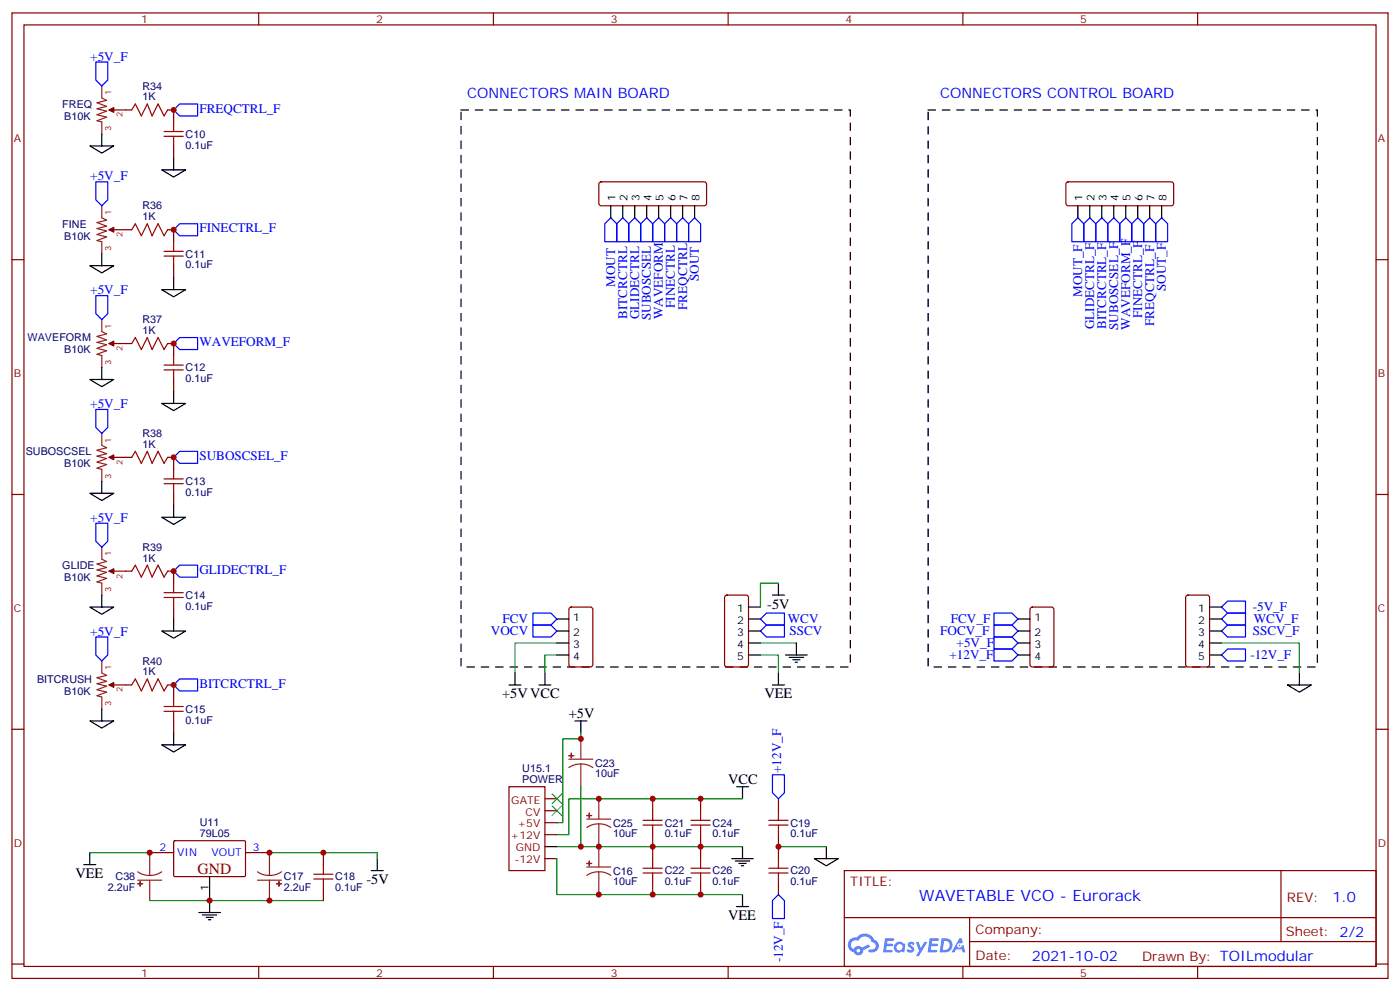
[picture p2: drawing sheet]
<svg xmlns="http://www.w3.org/2000/svg" width="412mm" height="292mm" viewBox="0 0 412 292" stroke-linecap="round" stroke-linejoin="round" font-family="sans-serif">
<g fill="none" stroke="#870000" stroke-width=".35">
<path d="M3.5 3.8h405.4v284.3h-405.4zM7.1 7.3h398.2v277.3h-398.2zM76.2 3.8v3.5M145.3 3.8v3.5M214.5 3.8v3.5M283.6 3.8v3.5M352.8 3.8v3.5M3.5 76.5h3.6M405.3 76.5h3.6M3.5 145.6h3.6M405.3 145.6h3.6M3.5 214.8h3.6"/>
<path d="M405.3 214.8h3.6M248.7 256.4h156.6v28.2h-156.6zM377.3 256.4v20.9M248.7 270.2h156.5M285.6 277.3h119.6M285.6 270.2v14.2M3.5 283.9h3.6M76.2 284.6v3.5M145.3 284.6v3.5M214.5 284.6v3.5M283.6 284.6v3.5M352.8 284.6v3.5"/>
<path d="M405.3 283.9h3.6"/>
</g>
<g fill="#5487ff">
<path d="M267.7 277.6a1.22 1.22 0 0 1 1.7 .2l-.4 .6a.47 .47 0 0 0-.3-.4 .47 .47 0 0 0-.5 .2l.1 .2a1.14 1.14 0 0 1 .8 1.8 1.14 1.14 0 0 1-1.9 0l-.2-.2 .5-.6 .7 .5a.29 .29 0 0 0 .3-.3 .29 .29 0 0 0-.2-.3 1.04 1.04 0 0 1-.6-1.7z"/>
<path d="M260.7 276.3h2.4l.3 .2-.2 .5-1.8 .1-.1 .8h1.5l.3 .4-.3 .4h-1.6l-.2 1.1h1.7l.2 .3-.2 .3-2.6 .1z"/>
<path d="M273.8 276.3h2.4l.3 .2-.1 .5-1.8 .1-.2 .8h1.6l.3 .4-.4 .4h-1.6l-.1 1.1h1.7l.2 .3-.2 .3-2.6 .1z"/>
<path d="M282.6 276.3h.7l.3 1.3-.6 .3a.69 .69 0 0 0-1 .3 .69 .69 0 0 0 .4 .9 .69 .69 0 0 0 .9-.6l.5-.2 .6 2.2h-.8l-.2-.9h-1.8l-.5 .9h-.8z"/>
<path d="M269.8 277.4h.8l.6 1.8 1.1-1.8h.9l-2.6 4.2h-.8l.9-1.5z"/>
<path d="M277.4 276.3l-.6 4.2h1.3a2.11 2.11 0 0 0 2.5-2.1 2.11 2.11 0 0 0-2.5-2.1zM278.1 277.1a1.39 1.39 0 0 1 1.7 1.4 1.39 1.39 0 0 1-1.8 1.3h-.3z"/>
<path d="M263.7 277.9a1.54 1.54 0 0 0-.1 2.2 1.54 1.54 0 0 0 2.2 .1l.6 .3 .3-2.3-.2-.3h-.4a1.49 1.49 0 0 0-2.4 0zM264 278.9a.94 .94 0 0 1 1.8 0 .94 .94 0 0 1-1.8 0z"/>
<path d="M250.4 276.7a2.18 2.18 0 0 0 1.1 3.7 1.44 1.44 0 0 0 1.6 .9 1.44 1.44 0 0 0 1.2-1.4l2-1.1-.5-.7-1.9 1a1.47 1.47 0 0 0-2.4 .4 1.39 1.39 0 0 1-.7-1.9 1.39 1.39 0 0 1 2-.5 2.12 2.12 0 0 1 2.2-1.3 2.12 2.12 0 0 1 1.9 1.7 1.14 1.14 0 0 1 1.1 1.4 1.14 1.14 0 0 1-1.7 .7 .43 .43 0 0 0-.5 .4 .43 .43 0 0 0 .4 .5 1.98 1.98 0 0 0 2.5-1.2 1.98 1.98 0 0 0-1.2-2.6 3.1 3.1 0 0 0-5.3-.6l-.9 .1zM252.3 280a.55 .55 0 0 1 1.1 0 .55 .55 0 0 1-1.1 0z"/>
<circle cx="282.6" cy="278.4" r=".26"/>
</g>
<g fill="none" stroke="#8c2424" stroke-width=".35">
<path d="M30 25.3v3.6l1.4 .7-2.8 .7 2.8 1-2.8 .7 2.8 .7-2.8 1.1 2.8 .7-2.8 1.1 1.4 .3v3.5M32.1 32.4h1.4M30 60.6v3.5l1.4 .7-2.8 .7 2.8 1.1-2.8 .7 2.8 .7-2.8 1.1 2.8 .7-2.8 1 1.4 .4v3.5M32.1 67.7h1.4M30 94.1v3.5l1.4 .8-2.8 .7 2.8 1-2.8 .7 2.8 .7-2.8 1.1 2.8 .7-2.8 1.1 1.4 .3v3.5M32.1 101.2h1.4M30 127.6v3.6l1.4 .7-2.8 .7 2.8 1-2.8 .7 2.8 .7-2.8 1.1 2.8 .7-2.8 1.1 1.4 .3v3.5M32.1 134.7h1.4M30 161.1v3.6l1.4 .7-2.8 .7 2.8 1-2.8 .8 2.8 .7-2.8 1 2.8 .7-2.8 1.1 1.4 .3v3.6M32.1 168.2h1.4M30 194.7v3.5l1.4 .7-2.8 .7 2.8 1.1-2.8 .7 2.8 .7-2.8 1 2.8 .7-2.8 1.1 1.4 .3v3.6M32.1 201.7h1.4"/>
<path d="M171.1 217.6v6M167.6 223.6h7M171.1 225l1.8 .2 1.7 .9M171.1 225l-1.9 .2-1.6 .9M171.1 225v6.7M176.4 235.2v6M40.6 256.8l1.6 .8 1.9 .2M40.6 259.2h7M44.1 251.1v6.7M44.1 259.2v6M47.6 256.8l-1.7 .8-1.8 .2M75.8 256.8l1.7 .8 1.9 .2"/>
<path d="M75.8 259.2h7.1M79.4 251.1v6.7M79.4 259.2v6M82.9 256.8l-1.7 .8-1.8 .2M172.9 241.2h7M172.9 255.3h7M176.4 242.6l1.8 .3 1.7 .8M176.4 242.6l-1.9 .3-1.6 .8M176.4 256.8l1.8 .2 1.7 .8M176.4 256.8l-1.9 .2-1.6 .8M176.4 242.6v12.7M176.4 256.8v6.7"/>
</g>
<g fill="#870000" stroke="#870000" stroke-width=".35">
<path d="M32.1 32.4l1.4-.7v1.4z"/>
<path d="M32.1 67.7l1.4-.7v1.4z"/>
<path d="M32.1 101.2l1.4-.7v1.4z"/>
<path d="M32.1 134.7l1.4-.7v1.4z"/>
<path d="M32.1 168.2l1.4-.7v1.4z"/>
<path d="M32.1 201.7l1.4-.7v1.4z"/>
</g>
<g fill="none" stroke="#870000" stroke-width=".35">
<path d="M33.5 32.4h5.3M49.4 32.4h1.8v3.5M51.2 43v3.5M176.6 53.8l.5-.2h30.3l.5 .2 .2 .5v5.6l-.2 .5-.5 .2h-30.3l-.5-.2-.2-.5v-5.6zM314.2 53.8l.5-.2h30.3l.5 .2 .2 .5v5.6l-.2 .5-.5 .2h-30.3l-.5-.2-.2-.5v-5.6zM33.5 67.7h5.3M49.4 67.7h1.8v3.5M51.2 78.2v3.6M33.5 101.2h5.3M49.4 101.2h1.8v3.5M51.2 111.8v3.5M33.5 134.7h5.3"/>
<path d="M49.4 134.7h1.8v3.5M51.2 145.3v3.5M33.5 168.2h5.3M49.4 168.2h1.8v3.5M51.2 178.8v3.5M167.8 179l.5-.2h5.6l.7 .4v16.5l-.4 .7h-5.9l-.7-.4v-16.5zM213.7 175.5l.4-.2h5.7l.6 .4 .1 20-.5 .7h-5.9l-.6-.4-.1-20zM303.6 179l.5-.2h5.6l.7 .4v16.5l-.4 .7h-5.9l-.7-.4v-16.5zM349.5 175.5l.5-.2h5.6l.7 .4v20l-.5 .7h-5.8l-.7-.4-.1-20zM33.5 201.7h5.3M49.4 201.7h1.8v3.5M51.2 212.3v3.5"/>
<path d="M149.9 231.7h10.6v24.7h-10.6zM160.5 238.8h3.5M160.5 235.2h3.5M192.3 235.2v3.6M206.4 235.2v3.6M229.3 235.2v3.6M44.1 251.1h7.1M51.2 247.8l.3-.2h20.6l.2 .3v10.1l-.3 .2-20.7-.1-.1-.3zM72.3 251.1h7.1M95.2 251.1v3.5M160.5 252.9h3.5M160.5 245.8h3.5"/>
<path d="M160.5 242.3h3.5M192.3 245.8v7.1M192.3 259.9v3.6M206.4 245.8v7.1M206.4 259.9v3.6M229.3 245.8v7.1M229.3 259.9v3.6M95.2 261.7v3.5"/>
</g>
<g fill="none" stroke="#a10000" stroke-width=".35">
<path d="M38.8 32.4l1.1-1.8 1.7 3.5 1.8-3.5 1.4 3.5 1.8-3.5 1.7 3.5 1.1-1.7M48.3 38.7h5.7M51.2 35.9v2.8M48.3 40.1h5.7M51.2 40.1v2.9M38.8 67.7l1.1-1.8 1.7 3.5 1.8-3.5 1.4 3.5 1.8-3.5 1.7 3.5 1.1-1.7M48.3 75.4h5.7M48.3 74h5.7M51.2 71.2v2.8M51.2 75.4v2.8M38.8 101.2l1.1-1.8 1.7 3.5 1.8-3.5 1.4 3.5 1.8-3.5 1.7 3.5 1.1-1.7M48.3 108.9h5.7"/>
<path d="M48.3 107.5h5.7M51.2 104.7v2.8M51.2 108.9v2.9M38.8 134.7l1.1-1.8 1.7 3.6 1.8-3.6 1.4 3.6 1.8-3.6 1.7 3.6 1.1-1.8M51.2 138.2v2.8M48.3 142.5h5.7M48.3 141h5.7M51.2 142.5v2.8M38.8 168.2l1.1-1.8 1.7 3.6 1.8-3.6 1.4 3.6 1.8-3.6 1.7 3.6 1.1-1.8M48.3 176h5.7M48.3 174.6h5.7M51.2 171.7v2.9"/>
<path d="M51.2 176v2.8M38.8 201.7l1.1-1.7 1.7 3.5 1.8-3.5 1.4 3.5 1.8-3.5 1.7 3.5 1.1-1.8M48.3 209.5h5.7M48.3 208.1h5.7M51.2 205.2v2.9M51.2 209.5v2.8M192.3 238.8v2.8M206.4 238.8v2.8M229.3 238.8v2.8M92.4 258.9h5.7M92.4 257.5h5.7M95.2 254.6v2.9"/>
<path d="M95.2 258.9v2.8M189.4 243h5.7M189.4 241.6h5.7M189.4 257.1h5.7M189.4 255.7h5.7M192.3 243v2.8M192.3 252.9v2.8M192.3 257.1v2.8M203.6 243h5.6M203.6 241.6h5.6M203.6 257.1h5.6M203.6 255.7h5.6"/>
<path d="M206.4 243v2.8M206.4 252.9v2.8M206.4 257.1v2.8M226.5 243h5.6M226.5 241.6h5.6M226.5 257.1h5.6M226.5 255.7h5.6M229.3 243v2.8M229.3 252.9v2.8M229.3 257.1v2.8"/>
</g>
<g fill="none" stroke="#00f" stroke-width=".35">
<path d="M28.2 18.3h3.5v5.3l-1.7 1.7-1.8-1.7zM52.9 30.6h5.3v3.5h-5.3l-1.7-1.7zM28.2 53.6h3.5v5.2l-1.7 1.8-1.8-1.8zM51.2 67.7l1.7-1.8h5.3v3.5h-5.3zM179.9 64.1l1.8 1.8v5.3h-3.5v-5.3zM183.4 64.1l1.8 1.8v5.3h-3.5v-5.3zM187 64.1l1.7 1.8v5.3h-3.5v-5.3zM190.5 64.1l1.8 1.8v5.3h-3.6v-5.3zM194 64.1l1.8 1.8v5.3h-3.5v-5.3zM197.6 64.1l1.7 1.8v5.3h-3.5v-5.3zM201.1 64.1l1.7 1.8v5.3h-3.5v-5.3zM204.6 64.1l1.8 1.8v5.3h-3.6v-5.3z"/>
<path d="M317.5 64.1l1.8 1.8v5.3h-3.6v-5.3zM321 64.1l1.8 1.8v5.3h-3.5v-5.3zM322.8 65.9l1.8-1.8 1.7 1.8v5.3h-3.5zM328.1 64.1l1.7 1.8v5.3h-3.5v-5.3zM329.8 65.9l1.8-1.8 1.8 1.8v5.3h-3.6zM335.1 64.1l1.8 1.8v5.3h-3.5v-5.3zM338.7 64.1l1.7 1.8v5.3h-3.5v-5.3zM342.2 64.1l1.8 1.8v5.3h-3.6v-5.3zM28.2 87.1h3.5v5.3l-1.7 1.7-1.8-1.7zM51.2 101.2l1.7-1.8h5.3v3.5h-5.3zM28.2 120.6h3.5v5.3l-1.7 1.7-1.8-1.7zM51.2 134.7l1.7-1.8h5.3v3.6h-5.3z"/>
<path d="M28.2 154.1h3.5v5.3l-1.7 1.7-1.8-1.7zM51.2 168.2l1.7-1.8h5.3v3.6h-5.3zM361.6 177h5.3v3.6h-5.3l-1.8-1.8zM28.2 187.6h3.5v5.3l-1.7 1.8-1.8-1.8zM52.9 200h5.3v3.5h-5.3l-1.7-1.8zM157 180.6h5.3l1.7 1.7-1.7 1.8h-5.3zM157 184.1h5.3l1.7 1.7-1.7 1.8h-5.3zM224 182.3l1.8-1.7h5.3v3.5h-5.3zM224 185.8l1.8-1.7h5.3v3.5h-5.3zM292.8 180.6h5.3l1.8 1.7-1.8 1.8h-5.3zM292.8 184.1h5.3l1.8 1.7-1.8 1.8h-5.3zM292.8 187.6h5.3l1.8 1.8-1.8 1.7h-5.3z"/>
<path d="M292.8 191.1h5.3l1.8 1.8-1.8 1.8h-5.3zM359.8 182.3l1.8-1.7h5.3v3.5h-5.3zM359.8 185.8l1.8-1.7h5.3v3.5h-5.3zM361.6 191.1h5.3v3.6h-5.3l-1.8-1.8zM227.5 228.2h3.6v5.3l-1.8 1.7-1.8-1.7zM229.3 263.5l1.8 1.7v5.3h-3.6v-5.3z"/>
</g>
<g fill="none" stroke="#008700" stroke-width=".35">
<path d="M229.3 171.7h-5.3v7.1M164 192.9h-3.5v5.3M164 189.4h-12.3v8.8M224 192.9h5.3v5.3M224 189.4h10.6M359.8 189.4h23v8.8M171.1 215.8v1.8h-5.3v24.7h-1.8M171.1 231.7v17.6h-7.1M218.7 235.2h-51.1v10.6h-3.6M26.5 251.1h17.6M79.4 251.1h31.7v1.8M164 252.9v10.6h54.7"/>
<path d="M171.1 249.3h47.6M229.3 249.3h14.1M44.1 265.2h51.1"/>
</g>
<g fill="none" stroke="#000" stroke-width=".35">
<path d="M30 39.4v3.6M26.5 43h7l-3.5 2.1zM47.6 50h7.1l-3.5 2.1zM51.2 46.5v3.5M26.5 78.2h7l-3.5 2.2zM30 74.7v3.5M179.9 60.6v3.5M183.4 60.6v3.5M187 60.6v3.5M190.5 60.6v3.5M194 60.6v3.5M197.6 60.6v3.5"/>
<path d="M201.1 60.6v3.5M204.6 60.6v3.5M317.5 60.6v3.5M321 60.6v3.5M324.6 60.6v3.5M328.1 60.6v3.5M331.6 60.6v3.5M335.1 60.6v3.5M338.7 60.6v3.5M342.2 60.6v3.5M47.6 85.3h7.1l-3.5 2.1zM51.2 81.8v3.5"/>
<path d="M26.5 111.8h7l-3.5 2.1zM30 108.2v3.6M47.6 118.8h7.1l-3.5 2.1zM51.2 115.3v3.5M26.5 145.3h7l-3.5 2.1zM30 141.7v3.6M47.6 152.3h7.1l-3.5 2.1zM51.2 148.8v3.5M26.5 178.8h7l-3.5 2.1zM30 175.3v3.5M220.5 178.8h3.5M227.5 175.3h3.6"/>
<path d="M229.3 171.7v3.6M356.3 178.8h3.5M47.6 185.8h7.1l-3.5 2.2zM51.2 182.3v3.5M151.7 198.2v3.5M160.5 198.2v3.5M164 192.9h3.6M164 182.3h3.6M164 185.8h3.6M164 189.4h3.6M220.5 192.9h3.5M220.5 182.3h3.5"/>
<path d="M220.5 185.8h3.5M220.5 189.4h3.5M229.3 198.2v3.5M231.4 192.9h6.4M232.5 193.6h4.2M233.5 194.3h2.2M234.2 195h.7M234.6 189.4v3.5M299.9 192.9h3.5M299.9 182.3h3.5M299.9 185.8h3.5M299.9 189.4h3.5"/>
<path d="M356.3 192.9h3.5M356.3 182.3h3.5M356.3 185.8h3.5M356.3 189.4h3.5M382.8 198.2v3.5M26.5 212.3h7l-3.5 2.1zM30 208.8v3.5M47.6 219.4h7.1l-3.5 2.1zM51.2 215.8v3.6M149.9 201.7h3.6M158.7 201.7h3.6M169.3 212.3h3.6"/>
<path d="M171.1 212.3v3.5M227.5 201.7h3.6M379.2 201.7h7.1l-3.5 2.1zM217 231.7h3.5M218.7 231.7v3.5M24.7 254.6h3.5M26.5 251.1v3.5M61.7 258.2v10.5M109.4 256.4h3.5M111.1 252.9v3.5M160.5 249.3h3.5M215.5 252.9h6.4"/>
<path d="M216.6 253.6h4.2M217.7 254.3h2.1M218.4 255h.7M218.7 249.3v3.6M239.9 252.9h7l-3.5 2.1zM243.4 249.3v3.6M58.6 268.7h6.3M59.6 269.5h4.3M60.7 270.2h2.1M61.4 270.9h.7M217 267h3.5M218.7 263.5v3.5"/>
</g>
<path d="M162.6 233.8l2.9 2.8M162.6 237.3l2.9 2.9M165.5 233.8l-2.9 2.8M165.5 237.3l-2.9 2.9" fill="none" stroke="#3c3" stroke-width=".35"/>
<g fill="#8c2424" stroke="#8c2424" stroke-width=".35">
<path d="M167.6 222.5l1.4 .1z"/>
<path d="M168.3 221.8v1.4z"/>
<path d="M172.9 240.2h1.4z"/>
<path d="M173.6 239.5v1.4z"/>
<path d="M40.6 260.2l1.4 .1z"/>
<path d="M41.3 259.6v1.4z"/>
<path d="M81.5 260.2l1.4 .1z"/>
<path d="M82.2 259.6v1.4z"/>
<path d="M172.9 254.3h1.4z"/>
<path d="M173.6 253.6v1.4z"/>
</g>
<path d="M135.8 32.4h114.7v164h-114.7zM273.4 32.4h114.7v164h-114.7z" fill="none" stroke="#000" stroke-width=".35" stroke-dasharray="2.1 2.1"/>
<g fill="#c00">
<circle cx="51.2" cy="32.4" r=".88"/>
<circle cx="51.2" cy="67.7" r=".88"/>
<circle cx="51.2" cy="101.2" r=".88"/>
<circle cx="51.2" cy="134.7" r=".88"/>
<circle cx="51.2" cy="168.2" r=".88"/>
<circle cx="51.2" cy="201.7" r=".88"/>
<circle cx="44.1" cy="251.1" r=".88"/>
<circle cx="79.4" cy="251.1" r=".88"/>
<circle cx="61.7" cy="265.2" r=".88"/>
<circle cx="95.3" cy="251.1" r=".88"/>
<circle cx="79.4" cy="265.2" r=".88"/>
<circle cx="171.1" cy="217.6" r=".88"/>
<circle cx="176.4" cy="235.2" r=".88"/>
<circle cx="171.1" cy="249.3" r=".88"/>
<circle cx="176.4" cy="249.3" r=".88"/>
<circle cx="176.4" cy="263.5" r=".88"/>
<circle cx="192.3" cy="249.3" r=".88"/>
<circle cx="192.3" cy="235.2" r=".88"/>
<circle cx="192.3" cy="263.5" r=".88"/>
<circle cx="206.4" cy="249.3" r=".88"/>
<circle cx="206.4" cy="235.2" r=".88"/>
<circle cx="206.4" cy="263.5" r=".88"/>
<circle cx="229.3" cy="249.3" r=".88"/>
</g>
<text font-size="4.6" fill="#800" x="58.2" y="257.4">GND</text>
<text font-size="4.6" fill="#00f" x="270.8" y="265.4">WAVETABLE VCO - Eurorack</text>
<g font-size="4.2" fill="#00f">
<text x="137.6" y="28.9">CONNECTORS MAIN BOARD</text>
<text x="276.9" y="28.9">CONNECTORS CONTROL BOARD</text>
<text x="392.5" y="265.7">1.0</text>
<text x="304" y="283">2021-10-02</text>
</g>
<g font-size="4.2">
<text x="226" y="179.2">-5V</text>
<text x="147.9" y="205.7">+5VVCC</text>
<text x="225.2" y="205.7">VEE</text>
<text x="167.6" y="211.6">+5V</text>
<text x="214.5" y="231">VCC</text>
<text x="22.2" y="258.5">VEE</text>
<text x="107.9" y="260.3">-5V</text>
<text x="214.5" y="270.9">VEE</text>
</g>
<g font-size="3.9" fill="#00f">
<text x="26.6" y="17.8">+5V_F</text>
<text x="58.7" y="33.2">FREQCTRL_F</text>
<text x="26.6" y="53.1">+5V_F</text>
<text x="58.7" y="68.4">FINECTRL_F</text>
<text x="205.9" y="82.7" transform="rotate(-90 205.9 82.7)">SOUT</text>
<text x="26.6" y="86.6">+5V_F</text>
<text x="181.2" y="84.5" transform="rotate(-90 181.2 84.5)">MOUT</text>
<text x="318.8" y="87.5" transform="rotate(-90 318.8 87.5)">MOUT_F</text>
<text x="343.5" y="85.7" transform="rotate(-90 343.5 85.7)">SOUT_F</text>
<text x="184.7" y="93.9" transform="rotate(-90 184.7 93.9)">BITCRCTRL</text>
<text x="188.2" y="94" transform="rotate(-90 188.2 94)">GLIDECTRL</text>
<text x="191.8" y="94.3" transform="rotate(-90 191.8 94.3)">SUBOSCSEL</text>
<text x="195.3" y="94" transform="rotate(-90 195.3 94)">WAVEFORM</text>
<text x="198.8" y="90.7" transform="rotate(-90 198.8 90.7)">FINECTRL</text>
<text x="202.4" y="91.3" transform="rotate(-90 202.4 91.3)">FREQCTRL</text>
<text x="336.4" y="93.7" transform="rotate(-90 336.4 93.7)">FINECTRL_F</text>
<text x="58.7" y="102">WAVEFORM_F</text>
<text x="322.3" y="97" transform="rotate(-90 322.3 97)">GLIDECTRL_F</text>
<text x="325.8" y="96.9" transform="rotate(-90 325.8 96.9)">BITCRCTRL_F</text>
<text x="329.4" y="97.2" transform="rotate(-90 329.4 97.2)">SUBOSCSEL_F</text>
<text x="332.9" y="97.1" transform="rotate(-90 332.9 97.1)">WAVEFORM_F</text>
<text x="340" y="96.1" transform="rotate(-90 340 96.1)">FREQCTRL_F</text>
<text x="26.6" y="120.1">+5V_F</text>
<text x="58.7" y="135.5">SUBOSCSEL_F</text>
<text x="26.6" y="153.7">+5V_F</text>
<text x="58.7" y="169">GLIDECTRL_F</text>
<text x="148" y="183.6">FCV</text>
<text x="232.1" y="183.6">WCV</text>
<text x="280.1" y="183.6">FCV_F</text>
<text x="369" y="180.1">-5V_F</text>
<text x="369.3" y="183.6">WCV_F</text>
<text x="26.6" y="187.2">+5V_F</text>
<text x="144.6" y="187.1">VOCV</text>
<text x="232.6" y="187.1">SSCV</text>
<text x="277" y="187.1">FOCV_F</text>
<text x="281.8" y="190.6">+5V_F</text>
<text x="369" y="187.1">SSCV_F</text>
<text x="279.7" y="194.2">+12V_F</text>
<text x="368.3" y="194.2">-12V_F</text>
<text x="58.7" y="202.5">BITCRCTRL_F</text>
<text x="230.1" y="227.6" transform="rotate(-90 230.1 227.6)">+12V_F</text>
<text x="230.6" y="283.4" transform="rotate(-90 230.6 283.4)">-12V_F</text>
</g>
<g font-size="3.9" fill="#800">
<text x="250.5" y="261">TITLE:</text>
<text x="379.1" y="265.7">REV:</text>
<text x="287.4" y="275.2">Company:</text>
<text x="378.7" y="275.8">Sheet: 2/2</text>
<text x="287.4" y="282.9">Date:</text>
<text x="336.4" y="282.9">Drawn By: TOILmodular</text>
</g>
<g font-size="3.2" fill="#800">
<text x="41.6" y="6.8">1</text>
<text x="110.8" y="6.8">2</text>
<text x="179.9" y="6.8">3</text>
<text x="249.1" y="6.8">4</text>
<text x="318.2" y="6.8">5</text>
<text x="4.1" y="41.9">A</text>
<text x="405.9" y="41.9">A</text>
<text x="4.1" y="111.1">B</text>
<text x="405.9" y="111.1">B</text>
<text x="4.1" y="180.2">C</text>
<text x="405.9" y="180.2">C</text>
<text x="150.6" y="236.6">GATE</text>
<text x="152.4" y="243.7">+5V</text>
<text x="154.8" y="240.2">CV</text>
<text x="4.1" y="249.3">D</text>
<text x="150.4" y="247.2">+12V</text>
<text x="151.9" y="250.8">GND</text>
<text x="405.9" y="249.3">D</text>
<text x="151.6" y="254.3">-12V</text>
<text x="41.6" y="287.6">1</text>
<text x="110.8" y="287.6">2</text>
<text x="179.9" y="287.6">3</text>
<text x="249.1" y="287.6">4</text>
<text x="318.2" y="287.6">5</text>
</g>
<g font-size="3.2" fill="#000080">
<text x="42" y="29.6">1K</text>
<text x="42" y="26.4">R34</text>
<text x="18.4" y="31.8">FREQ</text>
<text x="18.9" y="35.3">B10K</text>
<text x="54.7" y="40.6">C10</text>
<text x="54.7" y="43.8">0.1uF</text>
<text x="42" y="64.8">1K</text>
<text x="42" y="61.7">R36</text>
<text x="18.4" y="67">FINE</text>
<text x="18.9" y="70.6">B10K</text>
<text x="54.7" y="75.9">C11</text>
<text x="54.7" y="79">0.1uF</text>
<text x="42" y="95.2">R37</text>
<text x="8.1" y="100.5">WAVEFORM</text>
<text x="42" y="98.4">1K</text>
<text x="18.9" y="104.1">B10K</text>
<text x="54.7" y="112.6">0.1uF</text>
<text x="54.7" y="109.4">C12</text>
<text x="42" y="131.9">1K</text>
<text x="42" y="128.7">R38</text>
<text x="7.6" y="134">SUBOSCSEL</text>
<text x="18.9" y="137.6">B10K</text>
<text x="54.7" y="142.9">C13</text>
<text x="54.7" y="146.1">0.1uF</text>
<text x="18.4" y="167.6">GLIDE</text>
<text x="42" y="165.4">1K</text>
<text x="42" y="162.2">R39</text>
<text x="18.9" y="171.1">B10K</text>
<text x="54.7" y="179.6">0.1uF</text>
<text x="54.7" y="176.4">C14</text>
<text x="42" y="195.7">R40</text>
<text x="10.9" y="201.1">BITCRUSH</text>
<text x="42" y="198.9">1K</text>
<text x="18.9" y="204.6">B10K</text>
<text x="54.7" y="209.9">C15</text>
<text x="54.7" y="213.1">0.1uF</text>
<text x="153.9" y="227.5">U15.1</text>
<text x="175.3" y="225.8">C23</text>
<text x="153.9" y="230.6">POWER</text>
<text x="175.3" y="229">10uF</text>
<text x="58.8" y="243.3">U11</text>
<text x="180.6" y="243.4">C25</text>
<text x="195.8" y="243.4">C21</text>
<text x="209.9" y="243.4">C24</text>
<text x="232.8" y="243.4">C19</text>
<text x="58.8" y="246.5">79L05</text>
<text x="180.6" y="246.6">10uF</text>
<text x="195.8" y="246.6">0.1uF</text>
<text x="209.9" y="246.6">0.1uF</text>
<text x="232.8" y="246.6">0.1uF</text>
<text x="180.6" y="257.5">C16</text>
<text x="195.8" y="257.5">C22</text>
<text x="209.9" y="257.5">C26</text>
<text x="232.8" y="257.5">C20</text>
<text x="31.7" y="262.5">2.2uF</text>
<text x="34" y="259.3">C38</text>
<text x="83.6" y="262.5">2.2uF</text>
<text x="83.6" y="259.3">C17</text>
<text x="98.8" y="262.5">0.1uF</text>
<text x="98.8" y="259.3">C18</text>
<text x="180.6" y="260.7">10uF</text>
<text x="195.8" y="260.7">0.1uF</text>
<text x="209.9" y="260.7">0.1uF</text>
<text x="232.8" y="260.7">0.1uF</text>
</g>
<g font-size="3.2">
<text x="181.3" y="59.3" transform="rotate(-90 181.3 59.3)">1</text>
<text x="184.9" y="59.3" transform="rotate(-90 184.9 59.3)">2</text>
<text x="188.4" y="59.3" transform="rotate(-90 188.4 59.3)">3</text>
<text x="191.9" y="59.3" transform="rotate(-90 191.9 59.3)">4</text>
<text x="195.4" y="59.3" transform="rotate(-90 195.4 59.3)">5</text>
<text x="199" y="59.3" transform="rotate(-90 199 59.3)">6</text>
<text x="202.5" y="59.3" transform="rotate(-90 202.5 59.3)">7</text>
<text x="206" y="59.3" transform="rotate(-90 206 59.3)">8</text>
<text x="318.9" y="59.3" transform="rotate(-90 318.9 59.3)">1</text>
<text x="322.4" y="59.3" transform="rotate(-90 322.4 59.3)">2</text>
<text x="326" y="59.3" transform="rotate(-90 326 59.3)">3</text>
<text x="329.5" y="59.3" transform="rotate(-90 329.5 59.3)">4</text>
<text x="333" y="59.3" transform="rotate(-90 333 59.3)">5</text>
<text x="336.5" y="59.3" transform="rotate(-90 336.5 59.3)">6</text>
<text x="340.1" y="59.3" transform="rotate(-90 340.1 59.3)">7</text>
<text x="343.6" y="59.3" transform="rotate(-90 343.6 59.3)">8</text>
<text x="168.9" y="183">1</text>
<text x="217.2" y="180.2">1</text>
<text x="217.2" y="183.7">2</text>
<text x="304.7" y="183">1</text>
<text x="353" y="180.2">1</text>
<text x="353" y="183.7">2</text>
<text x="168.9" y="187.3">2</text>
<text x="168.9" y="190.8">3</text>
<text x="217.2" y="187.3">3</text>
<text x="217.2" y="190.8">4</text>
<text x="304.7" y="187.3">2</text>
<text x="304.7" y="190.8">3</text>
<text x="353" y="187.3">3</text>
<text x="353" y="190.8">4</text>
<text x="168.9" y="194.3">4</text>
<text x="217.2" y="194.3">5</text>
<text x="304.7" y="194.3">4</text>
<text x="353" y="194.3">5</text>
<text x="61.4" y="262.3" transform="rotate(-90 61.4 262.3)">1</text>
</g>
<g font-size="3.2" fill="#00f">
<text x="47" y="250.8">2</text>
<text x="74.4" y="250.8">3</text>
<text x="52.2" y="252.2">VIN</text>
<text x="62.3" y="252.2">VOUT</text>
</g>
<g font-size="2.5" fill="#800">
<text x="32.7" y="28" transform="rotate(-90 32.7 28)">1</text>
<text x="36.1" y="34.6" transform="rotate(-90 36.1 34.6)">2</text>
<text x="32.7" y="38.6" transform="rotate(-90 32.7 38.6)">3</text>
<text x="32.7" y="63.3" transform="rotate(-90 32.7 63.3)">1</text>
<text x="36.1" y="69.8" transform="rotate(-90 36.1 69.8)">2</text>
<text x="32.7" y="73.9" transform="rotate(-90 32.7 73.9)">3</text>
<text x="32.7" y="96.8" transform="rotate(-90 32.7 96.8)">1</text>
<text x="32.7" y="107.4" transform="rotate(-90 32.7 107.4)">3</text>
<text x="36.1" y="103.4" transform="rotate(-90 36.1 103.4)">2</text>
<text x="32.7" y="130.3" transform="rotate(-90 32.7 130.3)">1</text>
<text x="36.1" y="136.9" transform="rotate(-90 36.1 136.9)">2</text>
<text x="32.7" y="140.9" transform="rotate(-90 32.7 140.9)">3</text>
<text x="32.7" y="163.9" transform="rotate(-90 32.7 163.9)">1</text>
<text x="36.1" y="170.4" transform="rotate(-90 36.1 170.4)">2</text>
<text x="32.7" y="174.4" transform="rotate(-90 32.7 174.4)">3</text>
<text x="32.7" y="197.4" transform="rotate(-90 32.7 197.4)">1</text>
<text x="36.1" y="203.9" transform="rotate(-90 36.1 203.9)">2</text>
<text x="32.7" y="208" transform="rotate(-90 32.7 208)">3</text>
</g>
</svg>
